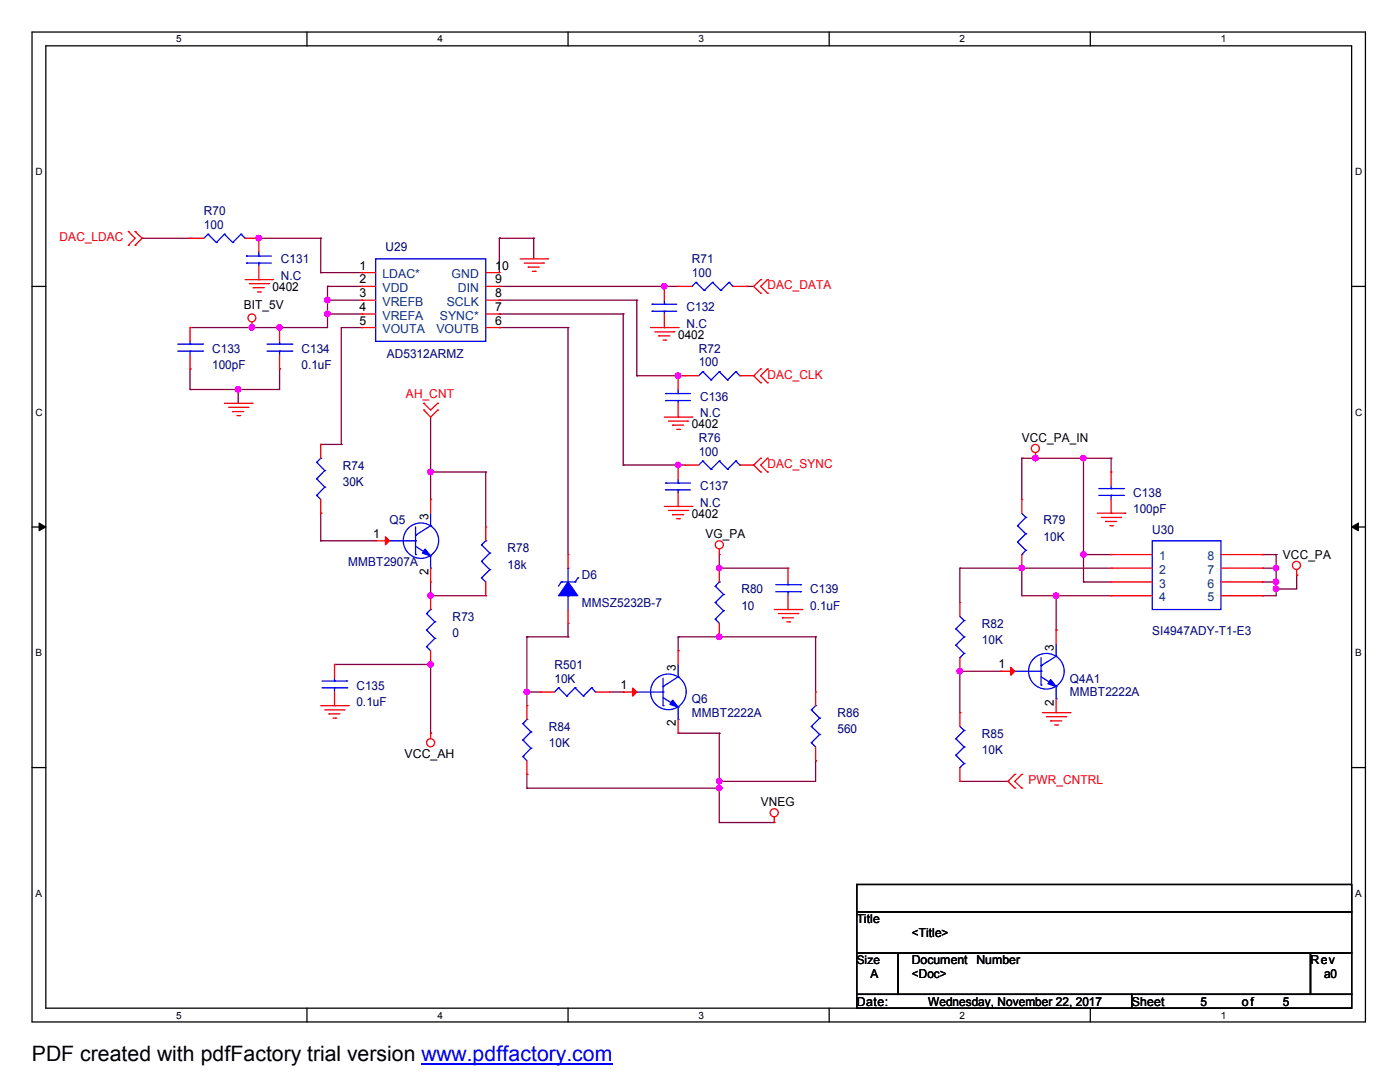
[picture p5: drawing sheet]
<svg xmlns="http://www.w3.org/2000/svg" width="279mm" height="216mm" viewBox="0 0 279 216" stroke-linecap="round" stroke-linejoin="round" font-family="sans-serif">
<path d="M6.4 6.4h266.1v197.5h-266.1zM9.1 9.1h260.6v192.1h-260.6z" fill="none" stroke="#000" stroke-width=".25"/>
<g fill="#fff">
<path d="M35.2 6.6h1.1v2.3h-1.1z"/>
<path d="M35.2 201.4h1.1v2.3h-1.1z"/>
</g>
<path d="M61.3 6.4v2.7M61.3 201.2v2.7" fill="none" stroke="#000" stroke-width=".25"/>
<g fill="#fff">
<path d="M87.3 6.6h1.1v2.3h-1.1z"/>
<path d="M87.3 201.4h1.1v2.3h-1.1z"/>
</g>
<path d="M113.4 6.4v2.7M113.4 201.2v2.7" fill="none" stroke="#000" stroke-width=".25"/>
<g fill="#fff">
<path d="M139.4 6.6h1.1v2.3h-1.1z"/>
<path d="M139.4 201.4h1.1v2.3h-1.1z"/>
</g>
<path d="M165.5 6.4v2.7M165.5 201.2v2.7" fill="none" stroke="#000" stroke-width=".25"/>
<g fill="#fff">
<path d="M191.5 6.6h1.1v2.3h-1.1z"/>
<path d="M191.5 201.4h1.1v2.3h-1.1z"/>
</g>
<path d="M217.6 6.4v2.7M217.6 201.2v2.7" fill="none" stroke="#000" stroke-width=".25"/>
<g fill="#fff">
<path d="M243.6 6.6h1.1v2.3h-1.1z"/>
<path d="M243.6 201.4h1.1v2.3h-1.1z"/>
<path d="M7.1 33.1h1.4v2.2h-1.4z"/>
<path d="M270.5 33.1h1.4v2.2h-1.4z"/>
<path d="M7.1 81.1h1.4v2.3h-1.4z"/>
<path d="M270.5 81.1h1.4v2.3h-1.4z"/>
</g>
<path d="M6.4 57.2h2.7M269.7 57.2h2.8" fill="none" stroke="#000" stroke-width=".25"/>
<g fill="#fff">
<path d="M7.1 129.1h1.3v2.3h-1.3z"/>
<path d="M270.5 129.1h1.3v2.3h-1.3z"/>
</g>
<path d="M6.4 105.2h2.7M269.7 105.2h2.8" fill="none" stroke="#000" stroke-width=".25"/>
<g fill="#000" stroke="#000" stroke-width=".2">
<path d="M7.8 104.4l1.3 .8-1.3 .7z" fill-rule="evenodd"/>
<path d="M269.7 105.2l1.4-.8v1.5z" fill-rule="evenodd"/>
</g>
<g fill="#fff">
<path d="M7.1 177.1h1.3v2.3h-1.3z"/>
<path d="M270.5 177.1h1.3v2.3h-1.3z"/>
</g>
<path d="M6.4 153.2h2.7M269.7 153.2h2.8M171 176.5h98.7v5.4h-98.7zM171 181.9h98.7v8.3h-98.7zM171 190.2h8.2v8.2h-8.2zM171 198.4h54.8v2.8h-54.8zM179.2 190.2h82.3v8.2h-82.3zM225.8 198.4h43.9v2.8h-43.9zM261.5 190.2h8.2v8.2h-8.2z" fill="none" stroke="#000" stroke-width=".25"/>
<g fill="none" stroke="#800040" stroke-width=".25">
<path d="M28.4 47.5h.1M28.4 47.5h9.5M51.6 47.5h.1M51.6 47.5h12.4M64 54.4h.1M64 47.5h.1M64 54.4h8.2M64 47.5v6.9M65.4 57.2h.1M65.4 59.9h.1M65.4 57.2h6.8M65.4 59.9h6.8"/>
<path d="M65.4 57.2v8.2h-27.5M99.7 47.5h.1M99.7 57.2h.1M99.7 59.9h.1M99.7 47.5h6.8M99.7 47.5v6.9M99.7 57.2h35.6M99.7 59.9h27.4M106.5 47.5h.1M106.5 47.5v4.1M127.1 59.9h.1M127.1 59.9v15.1"/>
<path d="M132.6 57.2h.1M149.1 57.2h.1M149.1 57.2h1.3M37.9 65.4h.1M37.9 73.6h.1M37.9 77.7h.1M37.9 73.6v4.1M47.5 77.7h.1M47.5 77.7v2.8M50.3 65.4h.1M55.8 65.4h.1M55.8 73.6h.1"/>
<path d="M55.8 73.6v4.1h-17.9M65.4 62.7h.1M65.4 62.7h6.8M68.1 65.4h.1M68.1 65.4h4.1M68.1 65.4v23.3M99.7 62.7h.1M99.7 65.4h.1M99.7 62.7h24.7M99.7 65.4h13.7M113.4 65.4h.1M113.4 65.4v45.3"/>
<path d="M124.4 62.7h.1M124.4 62.7v30.1M127.1 75h.1M127.1 75h9.6M135.3 75h.1M64 88.7h.1M64 88.7h4.1M68.1 88.7h.1M85.9 94.2h.1M85.9 99.7h.1M85.9 83.2v16.5M85.9 94.2h11"/>
<path d="M96.9 94.2h.1M96.9 94.2v11M124.4 92.8h.1M124.4 92.8h12.3M135.3 92.8h.1M203.9 91.4h.1M203.9 91.4v8.3M203.9 91.4h17.8M206.7 91.4h.1M216.2 91.4h.1M216.2 91.4v24.7M221.7 91.4h.1"/>
<path d="M221.7 91.4v2.8M64 107.9h.1M64 102.4h.1M64 102.4v5.5M64 107.9h11M85.9 118.9h.1M85.9 118.9h11M85.9 116.1v2.8M143.6 113.4h.1M143.6 110.7v2.7M143.6 113.4h13.7M191.6 113.4h.1"/>
<path d="M191.6 113.4h30.1M191.6 113.4v6.8M203.9 113.4h.1M203.9 113.4v5.5h17.8M210.8 118.9h.1M210.8 118.9v6.8M216.2 116.1h.1M216.2 110.7h.1M216.2 110.7h5.5M216.2 116.1h5.5M251.9 118.9h.1M251.9 110.7h.1"/>
<path d="M251.9 113.4h.1M251.9 116.1h.1M251.9 113.4h2.8M251.9 110.7h2.8M251.9 116.1h2.8M254.7 117.5h.1M254.7 110.7h.1M254.7 113.4h.1M254.7 116.1h.1M254.7 110.7v8.2h-2.8M258.8 114.8h.1M258.8 114.8v2.7h-4.1"/>
<path d="M66.8 132.6h19.1M85.9 132.6h.1M85.9 132.6v13.7M105.2 127.1h.1M105.2 138.1h.1M105.2 127.1h8.2M105.2 127.1v13.7M105.2 138.1h2.7M113.4 127.1h.1M113.4 124.4v2.7M121.6 138.1h2.8M124.4 138.1h.1"/>
<path d="M135.3 127.1h.1M135.3 129.8h.1M135.3 127.1h27.5M135.3 127.1v2.7M143.6 127.1h.1M162.8 127.1h.1M162.8 127.1v11M191.6 133.9h.1M191.6 133.9v8.3M191.6 133.9h8.2M210.8 125.7h.1M85.9 146.3h.1"/>
<path d="M105.2 157.3h.1M105.2 154.5h.1M105.2 157.3h38.4M105.2 154.5v2.8M135.3 146.3h.1M135.3 146.3h8.3M143.6 155.9h.1M143.6 157.3h.1M143.6 146.3h.1M143.6 146.3v17.8M162.8 151.8h.1M162.8 151.8v4.1h-19.2"/>
<path d="M191.6 142.2h.1M191.6 155.9h9.6M201.2 155.9h.1M143.6 164.1h.1M143.6 164.1h10.9"/>
</g>
<g fill="#f0f" stroke="#f0f" stroke-width=".25">
<circle cx="132.6" cy="57.1" r=".54"/>
<circle cx="135.3" cy="74.9" r=".54"/>
<circle cx="135.3" cy="92.8" r=".54"/>
<circle cx="51.6" cy="47.5" r=".54"/>
<circle cx="65.3" cy="59.9" r=".54"/>
<circle cx="55.8" cy="65.3" r=".54"/>
<circle cx="65.3" cy="62.6" r=".54"/>
<circle cx="50.3" cy="65.3" r=".54"/>
<circle cx="47.5" cy="77.7" r=".54"/>
<circle cx="143.5" cy="127.1" r=".54"/>
<circle cx="143.5" cy="157.2" r=".54"/>
<circle cx="143.5" cy="113.3" r=".54"/>
<circle cx="143.5" cy="155.9" r=".54"/>
<circle cx="254.6" cy="117.5" r=".54"/>
<circle cx="254.6" cy="113.3" r=".54"/>
<circle cx="254.6" cy="116.1" r=".54"/>
<circle cx="210.8" cy="118.8" r=".54"/>
<circle cx="203.9" cy="113.3" r=".54"/>
<circle cx="216.2" cy="110.6" r=".54"/>
<circle cx="206.6" cy="91.4" r=".54"/>
<circle cx="216.2" cy="91.4" r=".54"/>
<circle cx="191.5" cy="133.9" r=".54"/>
<circle cx="85.9" cy="118.8" r=".54"/>
<circle cx="85.9" cy="94.2" r=".54"/>
<circle cx="85.9" cy="132.6" r=".54"/>
<circle cx="105.1" cy="138.1" r=".54"/>
</g>
<g fill="none" stroke="#f00" stroke-width=".25">
<path d="M25.6 46.2h.1M25.6 48.9h.1M25.6 46.2l1.4 1.3-1.4 1.4M27 48.9h.1M27 46.2h.1M27 46.2l1.4 1.3-1.4 1.4M37.9 47.5h.1M37.9 47.5h2.8M48.9 55.8h5.5M48.9 47.5h2.7M49.7 56.6h3.9M50.5 57.4h.1"/>
<path d="M50.5 57.4h2.2M51.4 58.3h.5M51.6 47.5h.1M51.6 55.8h.1M51.6 47.5v2.8M51.6 53v2.8M51.9 58.3h.1M53.6 56.6h.1M54.4 55.8h.1M72.2 54.4h.1M72.2 57.2h.1M72.2 59.9h.1"/>
<path d="M72.2 54.4h2.8M72.2 57.2h2.8M72.2 59.9h2.8M96.9 54.4h2.8M96.9 57.2h2.8M96.9 59.9h2.8M99.7 54.4h.1M99.7 57.2h.1M99.7 59.9h.1M103.8 51.6h5.5M104.6 52.5h3.9M105.4 53.3h.1"/>
<path d="M105.4 53.3h2.2M106.3 54.1h.5M106.8 54.1h.1M108.5 52.5h.1M109.3 51.6h.1M132.6 57.2h.1M132.6 57.2v2.7M135.3 57.2h.1M135.3 57.2h2.8M146.3 57.2h2.8M149.1 57.2h.1M151.8 55.8h.1"/>
<path d="M151.8 58.5h.1M151.8 55.8l-1.4 1.4 1.4 1.3M153.2 58.5h.1M153.2 55.8h.1M153.2 55.8l-1.4 1.4 1.4 1.3M37.9 65.4h.1M37.9 73.6h.1M37.9 65.4v2.7M37.9 70.9v2.7M50.3 65.4h.1M50.3 64.3v1.1M55.8 65.4h.1"/>
<path d="M55.8 73.6h.1M55.8 65.4v2.7M55.8 70.9v2.7M72.2 62.7h.1M72.2 65.4h.1M72.2 65.4h2.8M72.2 62.7h2.8M96.9 65.4h2.8M96.9 62.7h2.8M99.7 62.7h.1M99.7 65.4h.1M129.8 65.4h5.5"/>
<path d="M130.7 66.2h3.8M131.5 67h.1M131.5 67h2.2M132.3 67.9h.5M132.6 65.4h.1M132.6 62.7v2.7M132.8 67.9h.1M134.5 66.2h.1M135.3 65.4h.1M135.3 75h.1M135.3 75v2.7M136.7 75h.1"/>
<path d="M136.7 75h2.7M147.7 75h2.7M150.4 75h.1M150.4 75l1.4 1.4M151.8 73.6h.1M151.8 76.4h.1M151.8 73.6l-1.4 1.4M153.2 76.4h.1M153.2 73.6h.1M153.2 73.6l-1.4 1.4 1.4 1.4M44.8 80.5h5.5M45.6 81.3h3.9"/>
<path d="M46.4 82.1h.1M46.4 82.1h2.2M47.3 82.9h.5M47.8 82.9h.1M49.5 81.3h.1M50.3 80.5h.1M64 88.7h.1M64 88.7v2.7M64 99.7v2.7M84.6 81.8h.1M84.6 80.5h.1M84.6 81.8l1.3 1.4 1.4-1.4"/>
<path d="M84.6 80.5l1.3 1.3 1.4-1.3M85.9 99.7h.1M85.9 99.7v2.7M87.3 81.8h.1M87.3 80.5h.1M132.6 83.2h5.5M133.4 84h3.8M134.2 84.8h.1M134.2 84.8h2.2M135 85.7h.6M135.3 92.8h.1M135.3 83.2h.1"/>
<path d="M135.3 80.5v2.7M135.3 92.8v2.7M135.3 98.3v2.7M135.6 85.7h.1M136.7 92.8h.1M136.7 92.8h2.7M137.2 84h.1M138.1 83.2h.1M147.7 92.8h2.7M150.4 92.8h.1M150.4 92.8l1.4 1.4M151.8 91.4h.1"/>
<path d="M151.8 94.2h.1M151.8 91.4l-1.4 1.4M153.2 94.2h.1M153.2 91.4h.1M153.2 91.4l-1.4 1.4 1.4 1.4M203.9 99.7h.1M203.9 99.7v2.7M206.7 91.4h.1M206.7 90.3v1.1M221.7 94.2h.1M221.7 94.2v2.7M221.7 99.7v2.7"/>
<path d="M64 102.4h.1M75 107.9h.1M75 107.9h2.7M85.9 116.1h.1M85.9 118.9h.1M85.9 113.4v2.7M85.9 118.9v2.7M96.9 118.9h.1M96.9 105.2h.1M96.9 105.2v2.7M96.9 116.1v2.8M113.4 110.7h.1"/>
<path d="M113.4 110.7v2.7M132.6 101h5.5M133.4 101.9h3.8M134.2 102.7h.1M134.2 102.7h2.2M135 103.5h.6M135.3 101h.1M135.6 103.5h.1M137.2 101.9h.1M138.1 101h.1M143.6 110.7h.1M143.6 113.4h.1"/>
<path d="M143.6 109.6v1.1M143.6 113.4v2.7M157.3 113.4h.1M157.3 113.4v2.7M157.3 118.9v2.7M203.9 113.4h.1M203.9 110.7v2.7M219 102.4h5.5M219.8 103.3h3.8M220.6 104.1h.1M220.6 104.1h2.2M221.5 104.9h.5"/>
<path d="M221.7 110.7h.1M221.7 113.4h.1M221.7 116.1h.1M221.7 118.9h.1M221.7 102.4h.1M221.7 110.7h8.3M221.7 113.4h8.3M221.7 116.1h8.3M221.7 118.9h8.3M222 104.9h.1M223.6 103.3h.1M224.5 102.4h.1"/>
<path d="M243.7 110.7h8.2M243.7 113.4h8.2M243.7 116.1h8.2M243.7 118.9h8.2M251.9 118.9h.1M251.9 116.1h.1M251.9 113.4h.1M251.9 110.7h.1M258.8 114.8h.1M258.8 113.7v1.1M66.8 132.6h.1M66.8 132.6v2.7"/>
<path d="M66.8 138.1v2.7M85.9 132.6h.1M85.9 129.8v2.8M107.9 138.1h.1M107.9 138.1h2.8M113.4 124.4h.1M113.4 121.6v2.8M118.9 138.1h2.7M121.6 138.1h.1M124.4 138.1h.1M124.4 138.1h2.7M135.3 129.8h.1"/>
<path d="M135.3 129.8v2.8M143.6 127.1h.1M143.6 124.4v2.7M154.5 121.6h5.5M155.4 122.4h3.8M156.2 123.3h.1M156.2 123.3h2.2M157 124.1h.6M157.3 121.6h.1M157.6 124.1h.1M159.2 122.4h.1M160 121.6h.1"/>
<path d="M162.8 138.1h.1M162.8 138.1v2.7M191.6 120.2h.1M191.6 133.9h.1M191.6 120.2v2.8M191.6 131.2v2.7M199.8 133.9h.1M199.8 133.9h2.7M210.8 125.7h.1M210.8 125.7v2.8M210.8 139.4v2.8M64 140.8h5.5"/>
<path d="M64.8 141.6h3.9M65.7 142.5h.1M65.7 142.5h2.2M66.5 143.3h.5M66.8 140.8h.1M67 143.3h.1M68.7 141.6h.1M69.5 140.8h.1M85.9 146.3h.1M85.9 146.3v1.1M105.2 154.5h.1M105.2 140.8h.1"/>
<path d="M105.2 140.8v2.8M105.2 151.8v2.7M135.3 146.3h.1M135.3 143.6v2.7M162.8 151.8h.1M162.8 149.1v2.7M191.6 142.2h.1M191.6 155.9h.1M191.6 142.2v2.7M191.6 153.2v2.7M202.5 154.5h.1M202.5 157.3h.1"/>
<path d="M202.5 154.5l-1.3 1.4 1.3 1.4M203.9 157.3h.1M203.9 154.5h.1M203.9 154.5l-1.4 1.4 1.4 1.4M208 142.2h5.5M208.8 143h3.9M209.7 143.8h.1M209.7 143.8h2.2M210.5 144.7h.5M210.8 142.2h.1M211 144.7h.1M212.7 143h.1"/>
<path d="M213.5 142.2h.1M154.5 164.1h.1M154.5 163v1.1"/>
<circle cx="50.3" cy="63.4" r=".78"/>
<circle cx="206.6" cy="89.5" r=".81"/>
<circle cx="143.6" cy="108.7" r=".81"/>
<circle cx="258.7" cy="112.8" r=".81"/>
<circle cx="85.9" cy="148.2" r=".81"/>
<circle cx="154.5" cy="162.2" r=".81"/>
</g>
<g fill="none" stroke="#00f" stroke-width=".25">
<path d="M41.5 46.7h.1M41.5 46.7l-.8 .8M41.5 46.7l1.7 1.7M43.2 48.4h.1M44.8 46.7h.1M44.8 46.7l-1.6 1.7M44.8 46.7l1.6 1.7M46.4 48.4h.1M48.1 46.7h.1M48.1 46.7l-1.7 1.7M48.1 46.7l.8 .8M48.9 47.5h.1"/>
<path d="M49.2 51.1h.1M49.2 52.5h.1M49.2 51.1h4.9M49.2 52.5h4.9M51.6 52.5h.1M51.6 51.1h.1M51.6 50.3v.8M51.6 52.5v.5M75 51.6h21.9v16.5h-21.9zM132.6 59.9v.8M138.9 56.3h.1M138.9 56.3l-.8 .9"/>
<path d="M138.9 56.3l1.6 1.7M140.5 58h.1M142.2 56.3h.1M142.2 56.3l-1.7 1.7M142.2 56.3l1.6 1.7M143.8 58h.1M145.5 56.3h.1M145.5 56.3l-1.7 1.7M145.5 56.3l.8 .9M146.3 57.2h.1M35.5 70.1h4.9M35.5 68.7h4.9"/>
<path d="M37.9 68.7h.1M37.9 70.1h.1M37.9 68.1v.6M37.9 70.1v.8M40.4 70.1h.1M40.4 68.7h.1M53.3 70.1h5M53.3 68.7h5M55.8 68.7h.1M55.8 70.1h.1M55.8 68.1v.6M55.8 70.1v.8"/>
<path d="M58.3 70.1h.1M58.3 68.7h.1M130.1 60.7h.1M130.1 62.1h.1M130.1 60.7h4.9M130.1 62.1h4.9M132.6 62.1h.1M132.6 60.7h.1M132.6 62.1v.6M132.8 78.5h.1M132.8 79.9h.1M132.8 78.5h5"/>
<path d="M132.8 79.9h5M135.3 79.9h.1M135.3 78.5h.1M135.3 77.7v.8M135.3 79.9v.6M140.3 74.2h.1M140.3 74.2l-.9 .8M140.3 74.2l1.6 1.6M141.9 75.8h.1M143.6 74.2h.1M143.6 74.2l-1.7 1.6M143.6 74.2l1.6 1.6"/>
<path d="M145.2 75.8h.1M146.9 74.2h.1M146.9 74.2l-1.7 1.6M146.9 74.2l.8 .8M147.7 75h.1M63.2 98.8h.1M63.2 95.5h.1M63.2 92.2h.1M63.2 98.8l.8 .9M63.2 95.5l1.6 1.7M63.2 92.2l1.6 1.7M64 91.4h.1"/>
<path d="M64 91.4l-.8 .8M64.8 97.2h.1M64.8 93.9h.1M64.8 97.2l-1.6 1.6M64.8 93.9l-1.6 1.6M132.8 96.4h.1M132.8 97.7h.1M132.8 96.4h5M132.8 97.7h5M135.3 97.7h.1M135.3 96.4h.1M135.3 95.5v.9"/>
<path d="M135.3 97.7v.6M140.3 92h.1M140.3 92l-.9 .8M140.3 92l1.6 1.6M141.9 93.6h.1M143.6 92h.1M143.6 92l-1.7 1.6M143.6 92l1.6 1.6M145.2 93.6h.1M146.9 92h.1M146.9 92l-1.7 1.6M146.9 92l.8 .8"/>
<path d="M147.7 92.8h.1M219.3 98.8h4.9M219.3 97.5h4.9M221.7 97.5h.1M221.7 98.8h.1M221.7 96.9v.6M221.7 98.8v.9M224.2 98.8h.1M224.2 97.5h.1M77.7 107.9h5.2M82.9 107.9h.1M82.9 110.7h.1"/>
<path d="M82.9 106.8h.1M82.9 105.2v5.5M82.9 109l3 1.9M85.9 104.9h.1M85.9 110.9h.1M85.9 113.4h.1M85.9 102.4v2.5M85.9 110.9v2.5M85.9 104.9l-3 1.9M96.1 115.3h.1M96.1 112h.1M96.1 108.7h.1"/>
<path d="M96.1 115.3l.8 .8M96.1 112l1.6 1.7M96.1 108.7l1.6 1.7M96.9 107.9h.1M96.9 107.9l-.8 .8M97.7 113.7h.1M97.7 110.4h.1M97.7 113.7l-1.6 1.6M97.7 110.4l-1.6 1.6M112 116.1h.1M112 116.1l-.5 .9M112 116.1h2.8"/>
<path d="M113.4 118.9h.1M113.4 113.4h.1M113.4 113.4v2.7M113.4 118.9v2.7M114.8 116.1h.1M115.3 115.3h.1M115.3 115.3l-.5 .8M142.7 117h.1M142.7 117l1.7 1.6M143.6 116.1h.1M143.6 116.1l-.9 .9M144.4 118.6h.1"/>
<path d="M144.4 118.6l-1.7 1.6M154.8 118.1h5M154.8 116.7h5M157.3 116.7h.1M157.3 118.1h.1M157.3 116.1v.6M157.3 118.1v.8M159.8 118.1h.1M159.8 116.7h.1M203.1 104.9h.1M203.1 108.2h.1M203.1 104.9l1.6 1.6"/>
<path d="M203.1 108.2l1.6 1.6M203.9 110.7h.1M203.9 102.4l.8 .9M204.7 103.3h.1M204.7 106.5h.1M204.7 109.8h.1M204.7 103.3l-1.6 1.6M204.7 106.5l-1.6 1.7M204.7 109.8l-.8 .9M230 107.9h13.7v13.7h-13.7zM64.3 137.2h4.9M64.3 135.9h4.9"/>
<path d="M66.8 135.9h.1M66.8 137.2h.1M66.8 135.3v.6M66.8 137.2v.9M69.2 137.2h.1M69.2 135.9h.1M85.1 129h.1M85.1 125.7h.1M85.1 122.4h.1M85.1 129l.8 .8M85.1 125.7l1.7 1.7M85.1 122.4l1.7 1.7"/>
<path d="M85.9 121.6h.1M85.9 121.6l-.8 .8M86.8 127.4h.1M86.8 124.1h.1M86.8 127.4l-1.7 1.6M86.8 124.1l-1.7 1.6M111.5 137.2h.1M111.5 137.2l-.8 .9M111.5 137.2l1.6 1.7M113.1 138.9h.1M114.8 137.2h.1M114.8 137.2l-1.7 1.7"/>
<path d="M114.8 137.2l1.6 1.7M116.4 138.9h.1M118.1 137.2h.1M118.1 137.2l-1.7 1.7M118.1 137.2l.8 .9M118.9 138.1h.1M127.1 138.1h5.2M132.3 138.1h.1M132.3 137h.1M132.3 135.3v5.5M132.3 139.2l3 1.9M135.3 135h.1"/>
<path d="M135.3 132.6v2.4M135.3 135l-3 2M142.7 123.5h.1M142.7 120.2h.1M142.7 123.5l.9 .9M142.7 120.2l1.7 1.7M144.4 121.9h.1M144.4 121.9l-1.7 1.6M190.8 125.5h.1M190.8 128.7h.1M190.8 125.5l1.6 1.6M190.8 128.7l1.6 1.7"/>
<path d="M191.6 131.2h.1M191.6 123l.8 .8M192.4 123.8h.1M192.4 127.1h.1M192.4 130.4h.1M192.4 123.8l-1.6 1.7M192.4 127.1l-1.6 1.6M192.4 130.4l-.8 .8M202.5 133.9h5.3M207.8 133.9h.1M207.8 136.7h.1M207.8 132.8h.1"/>
<path d="M207.8 131.2v5.5M207.8 135l3 2M210.8 130.9h.1M210.8 137h.1M210.8 139.4h.1M210.8 128.5v2.4M210.8 137v2.4M210.8 130.9l-3 1.9M104.4 151h.1M104.4 147.7h.1M104.4 144.4h.1M104.4 151l.8 .8"/>
<path d="M104.4 147.7l1.6 1.6M104.4 144.4l1.6 1.6M105.2 143.6h.1M105.2 143.6l-.8 .8M106 149.3h.1M106 146h.1M106 146l-1.6 1.7M106 149.3l-1.6 1.7M132.3 140.8h.1M135.3 141.1h.1M135.3 143.6h.1M135.3 141.1v2.5"/>
<path d="M161.9 148.2h.1M161.9 144.9h.1M161.9 141.6h.1M161.9 148.2l.9 .9M161.9 144.9l1.7 1.7M161.9 141.6l1.7 1.7M162.8 140.8h.1M162.8 140.8l-.9 .8M163.6 146.6h.1M163.6 143.3h.1M163.6 146.6l-1.7 1.6M163.6 143.3l-1.7 1.6"/>
<path d="M190.8 147.4h.1M190.8 150.7h.1M190.8 147.4l1.6 1.7M190.8 150.7l1.6 1.7M191.6 153.2h.1M191.6 144.9l.8 .9M192.4 145.8h.1M192.4 149.1h.1M192.4 152.4h.1M192.4 145.8l-1.6 1.6M192.4 149.1l-1.6 1.6M192.4 152.4l-.8 .8"/>
<circle cx="84" cy="107.9" r="3.5"/>
<circle cx="133.4" cy="138" r="3.6"/>
<circle cx="208.8" cy="133.9" r="3.6"/>
</g>
<g fill="#00f" stroke="#00f" stroke-width=".25">
<path d="M209.7 135.6l1.1 1.4-1.7-.6z" fill-rule="evenodd"/>
<path d="M84.8 109.6l1.1 1.3-1.6-.5z" fill-rule="evenodd"/>
<path d="M134.2 139.7l1.1 1.4-1.6-.6z" fill-rule="evenodd"/>
<path d="M113.4 116.1l1.9 2.8h-3.8z" fill-rule="evenodd"/>
</g>
<g fill="#f00" stroke="#f00" stroke-width=".25">
<path d="M201.7 133.1l.8 .8-.8 .8z" fill-rule="evenodd"/>
<path d="M76.9 107.1l.8 .8-.8 .8z" fill-rule="evenodd"/>
<path d="M126.3 137.3l.8 .8-.8 .8z" fill-rule="evenodd"/>
</g>
<path d="M84.1 212.3h38.2" fill="none" stroke="#00f" stroke-width=".3"/>
<text font-size="4.2" x="6.3" y="211.7">PDF created with pdfFactory trial version www.pdffactory.com</text>
<g font-size="2.5" fill="#000080">
<text x="40.7" y="42.9">R70</text>
<text x="40.7" y="45.7">100</text>
<text x="56" y="52.5">C131</text>
<text x="76.9" y="50.1">U29</text>
<text x="138.1" y="52.5">R71</text>
<text x="56" y="55.8">N.C</text>
<text x="138.1" y="55.3">100</text>
<text x="137" y="62.1">C132</text>
<text x="137" y="65.4">N.C</text>
<text x="42.3" y="70.4">C133</text>
<text x="60.2" y="70.4">C134</text>
<text x="77.2" y="71.5">AD5312ARMZ</text>
<text x="139.4" y="70.4">R72</text>
<text x="42.3" y="73.7">100pF</text>
<text x="60.2" y="73.7">0.1uF</text>
<text x="139.4" y="73.1">100</text>
<text x="139.7" y="80">C136</text>
<text x="139.7" y="83.3">N.C</text>
<text x="139.4" y="88.2">R76</text>
<text x="68.4" y="93.7">R74</text>
<text x="139.4" y="90.9">100</text>
<text x="68.4" y="97">30K</text>
<text x="139.7" y="97.8">C137</text>
<text x="139.7" y="101.1">N.C</text>
<text x="226.1" y="99.2">C138</text>
<text x="77.7" y="104.6">Q5</text>
<text x="208.3" y="104.6">R79</text>
<text x="208.3" y="107.9">10K</text>
<text x="226.1" y="102.4">100pF</text>
<text x="230" y="106.6">U30</text>
<text x="69.5" y="112.9">MMBT2907A</text>
<text x="101.3" y="110.2">R78</text>
<text x="101.3" y="113.5">18k</text>
<text x="116.1" y="115.6">D6</text>
<text x="148" y="118.4">R80</text>
<text x="161.7" y="118.4">C139</text>
<text x="90.3" y="123.9">R73</text>
<text x="116.1" y="121.1">MMSZ5232B-7</text>
<text x="148" y="121.7">10</text>
<text x="161.7" y="121.7">0.1uF</text>
<text x="196" y="125.2">R82</text>
<text x="90.3" y="127.2">0</text>
<text x="196" y="128.5">10K</text>
<text x="230" y="126.6">SI4947ADY-T1-E3</text>
<text x="71.1" y="137.6">C135</text>
<text x="110.7" y="133.5">R501</text>
<text x="110.7" y="136.2">10K</text>
<text x="213.5" y="136.2">Q4A1</text>
<text x="71.1" y="140.9">0.1uF</text>
<text x="138.1" y="140.3">Q6</text>
<text x="138.1" y="143">MMBT2222A</text>
<text x="167.1" y="143">R86</text>
<text x="213.5" y="138.9">MMBT2222A</text>
<text x="109.6" y="145.8">R84</text>
<text x="109.6" y="149.1">10K</text>
<text x="167.1" y="146.3">560</text>
<text x="196" y="147.2">R85</text>
<text x="196" y="150.5">10K</text>
</g>
<g font-size="2.5" fill="#f00">
<text x="11.9" y="48.1">DAC_LDAC</text>
<text x="153.2" y="57.7">DAC_DATA</text>
<text x="153.2" y="75.6">DAC_CLK</text>
<text x="81" y="79.4">AH_CNT</text>
<text x="153.2" y="93.4">DAC_SYNC</text>
<text x="205.3" y="156.5">PWR_CNTRL</text>
</g>
<g font-size="2.5">
<text x="71.7" y="53.8">1</text>
<text x="98.8" y="53.8">10</text>
<text x="54.4" y="58">0402</text>
<text x="71.7" y="56.6">2</text>
<text x="71.7" y="59.3">3</text>
<text x="98.8" y="56.6">9</text>
<text x="98.8" y="59.3">8</text>
<text x="48.6" y="61.6">BIT_5V</text>
<text x="71.7" y="62.1">4</text>
<text x="71.7" y="64.8">5</text>
<text x="98.8" y="62.1">7</text>
<text x="98.8" y="64.8">6</text>
<text x="135.3" y="67.6">0402</text>
<text x="138.1" y="85.5">0402</text>
<text x="203.9" y="88.2">VCC_PA_IN</text>
<text x="74.5" y="107.3">1</text>
<text x="85.5" y="103.8" transform="rotate(-90 85.5 103.8)">3</text>
<text x="138.1" y="103.3">0402</text>
<text x="140.8" y="107.4">VG_PA</text>
<text x="256" y="111.5">VCC_PA</text>
<text x="85.5" y="114.8" transform="rotate(-90 85.5 114.8)">2</text>
<text x="210.3" y="129.8" transform="rotate(-90 210.3 129.8)">3</text>
<text x="123.8" y="137.5">1</text>
<text x="134.9" y="133.9" transform="rotate(-90 134.9 133.9)">3</text>
<text x="199.3" y="133.3">1</text>
<text x="210.3" y="140.8" transform="rotate(-90 210.3 140.8)">2</text>
<text x="134.9" y="144.9" transform="rotate(-90 134.9 144.9)">2</text>
<text x="80.7" y="151.3">VCC_AH</text>
<text x="151.8" y="160.9">VNEG</text>
<text x="171" y="184.2">Title</text>
<text x="181.9" y="186.9">&lt;Title&gt;</text>
<text x="173.7" y="195.2">A</text>
<text x="181.9" y="192.4">Document</text>
<text x="181.9" y="195.2">&lt;Doc&gt;</text>
<text x="194.9" y="192.4">Number</text>
<text x="261.5" y="192.4">Rev</text>
<text x="264.2" y="195.2">a0</text>
<text x="171" y="200.7">Date:</text>
<text x="185.3" y="200.7">Wednesday, November 22, 2017</text>
<text x="225.8" y="200.7">Sheet</text>
<text x="239.6" y="200.7">5</text>
<text x="247.8" y="200.7">of</text>
<text x="256" y="200.7">5</text>
</g>
<g font-size="2.5" fill="#004080">
<text x="76.3" y="55.5">LDAC*</text>
<text x="76.3" y="58.3">VDD</text>
<text x="90.1" y="55.5">GND</text>
<text x="91.4" y="58.3">DIN</text>
<text x="76.3" y="61">VREFB</text>
<text x="76.3" y="63.8">VREFA</text>
<text x="87.8" y="63.8">SYNC*</text>
<text x="89.2" y="61">SCLK</text>
<text x="76.3" y="66.5">VOUTA</text>
<text x="87.1" y="66.5">VOUTB</text>
<text x="231.3" y="111.8">1</text>
<text x="241" y="111.8">8</text>
<text x="231.3" y="114.5">2</text>
<text x="231.3" y="117.3">3</text>
<text x="241" y="117.3">6</text>
<text x="241" y="114.5">7</text>
<text x="231.3" y="120">4</text>
<text x="241" y="120">5</text>
</g>
<text font-size="2.4" x="171" y="192.4">Size</text>
<g font-size="2">
<text x="35.2" y="8.5">5</text>
<text x="87.3" y="8.5">4</text>
<text x="139.4" y="8.5">3</text>
<text x="191.5" y="8.5">2</text>
<text x="243.6" y="8.5">1</text>
<text x="7.1" y="34.9">D</text>
<text x="270.5" y="34.9">D</text>
<text x="7.1" y="82.9">C</text>
<text x="270.5" y="82.9">C</text>
<text x="7.1" y="130.9">B</text>
<text x="270.5" y="130.9">B</text>
<text x="7.1" y="178.9">A</text>
<text x="270.5" y="178.9">A</text>
<text x="35.2" y="203.2">5</text>
<text x="87.3" y="203.2">4</text>
<text x="139.4" y="203.2">3</text>
<text x="191.5" y="203.2">2</text>
<text x="243.6" y="203.2">1</text>
</g>
</svg>
